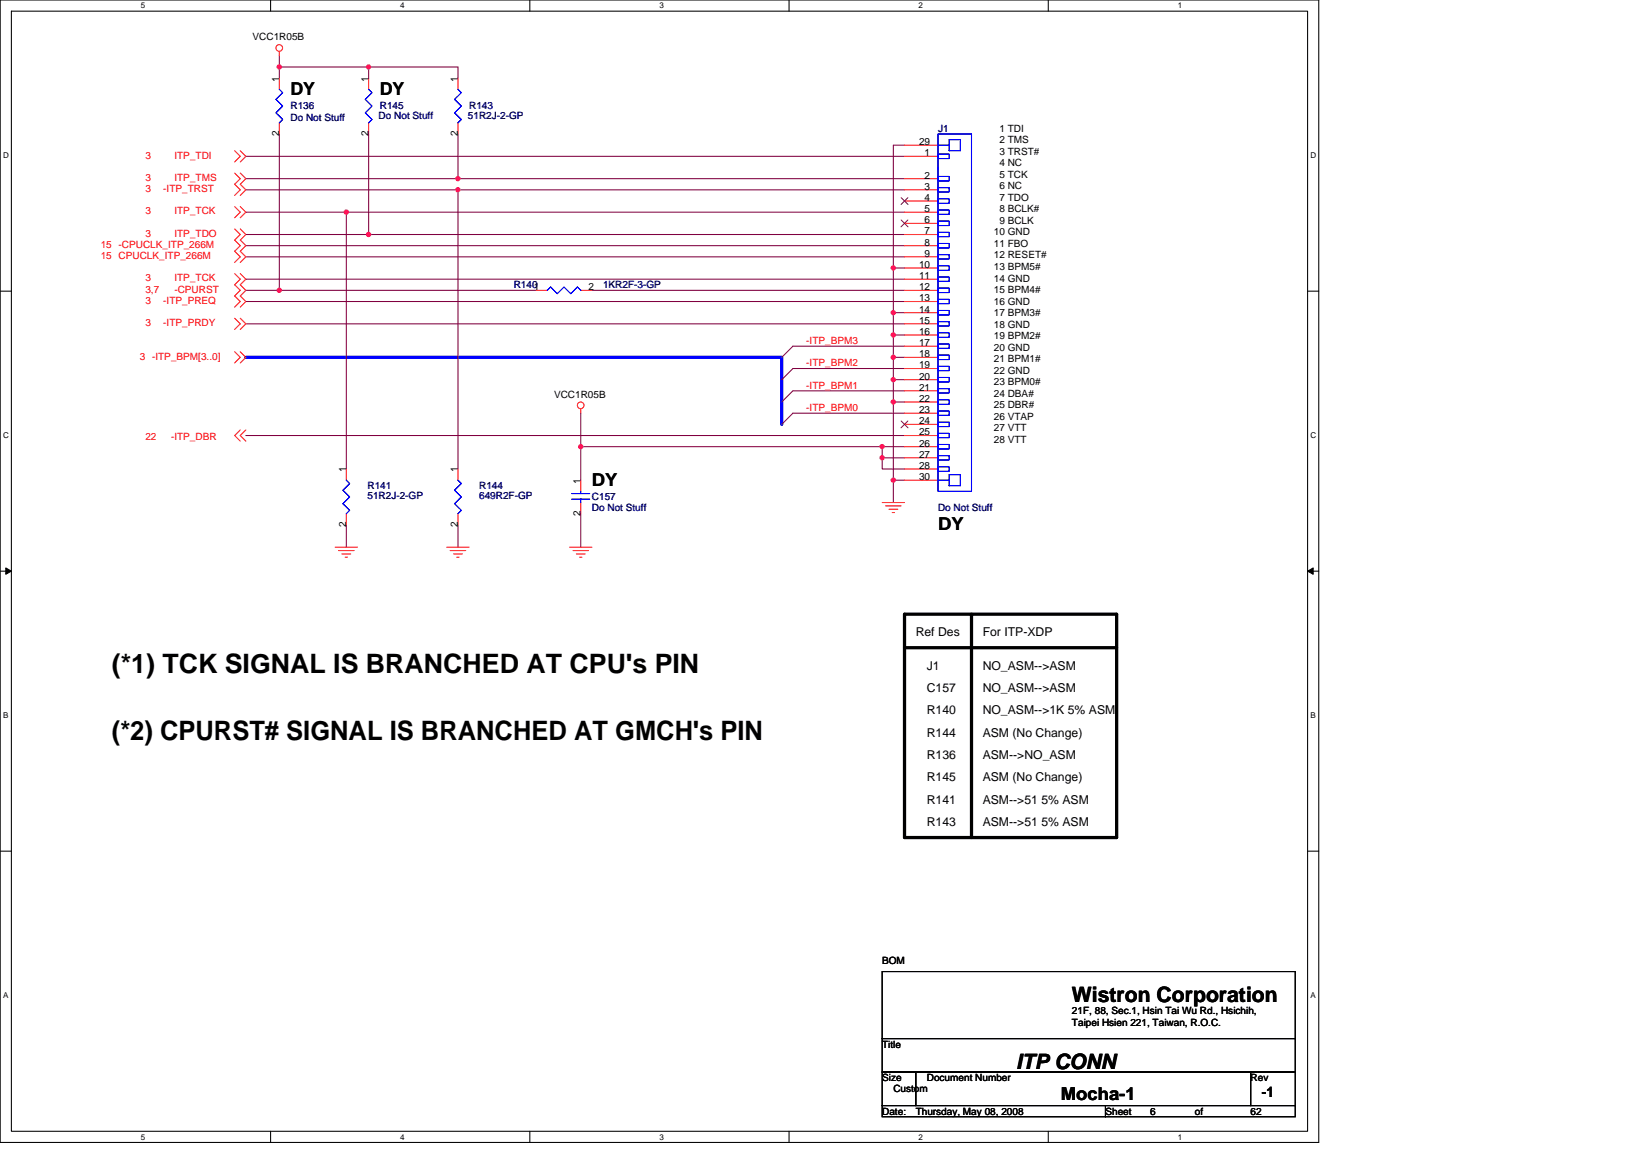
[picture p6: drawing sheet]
<svg xmlns="http://www.w3.org/2000/svg" width="297mm" height="210mm" viewBox="0 0 297 210" stroke-linecap="round" stroke-linejoin="round" font-family="sans-serif">
<path d="M0 0h240v207.9h-240zM2.1 2h235.9v203.8h-235.9z" fill="none" stroke="#000" stroke-width=".19"/>
<g fill="#fff">
<path d="M25.7 .2h.8v1.6h-.8z"/>
<path d="M25.7 206.1h.8v1.6h-.8z"/>
</g>
<path d="M49.3 0v2M49.3 205.8v2.1" fill="none" stroke="#000" stroke-width=".19"/>
<g fill="#fff">
<path d="M72.8 .2h.8v1.6h-.8z"/>
<path d="M72.8 206.1h.8v1.6h-.8z"/>
</g>
<path d="M96.4 0v2M96.4 205.8v2.1" fill="none" stroke="#000" stroke-width=".19"/>
<g fill="#fff">
<path d="M120 .2h.8v1.6h-.8z"/>
<path d="M120 206.1h.8v1.6h-.8z"/>
</g>
<path d="M143.6 0v2M143.6 205.8v2.1" fill="none" stroke="#000" stroke-width=".19"/>
<g fill="#fff">
<path d="M167.2 .2h.8v1.6h-.8z"/>
<path d="M167.2 206.1h.8v1.6h-.8z"/>
</g>
<path d="M190.8 0v2M190.8 205.8v2.1" fill="none" stroke="#000" stroke-width=".19"/>
<g fill="#fff">
<path d="M214.4 .2h.8v1.6h-.8z"/>
<path d="M214.4 206.1h.8v1.6h-.8z"/>
<path d="M.5 27.5h1.1v1.6h-1.1z"/>
<path d="M238.5 27.5h1.1v1.6h-1.1z"/>
<path d="M.5 78.4h1.1v1.7h-1.1z"/>
<path d="M238.5 78.4h1.1v1.7h-1.1z"/>
</g>
<path d="M0 53h2.1M238 53h2" fill="none" stroke="#000" stroke-width=".19"/>
<g fill="#fff">
<path d="M.5 129.4h1v1.6h-1z"/>
<path d="M238.5 129.4h1v1.6h-1z"/>
</g>
<path d="M0 103.9h2.1M238 103.9h2" fill="none" stroke="#000" stroke-width=".19"/>
<path d="M1.1 103.3l1 .6-1 .6zM238 103.9l1-.6v1.2z" fill="#000" stroke="#000" stroke-width=".18"/>
<g fill="#fff">
<path d="M.5 180.3h1v1.7h-1z"/>
<path d="M238.5 180.3h1v1.7h-1z"/>
</g>
<path d="M0 154.9h2.1M238 154.9h2M160.6 176.8h75.2v12.2h-75.2zM160.6 189h75.2v6.1h-75.2zM160.6 195.1h6.1v6.1h-6.1zM166.7 195.1h60.9v6.1h-60.9zM227.6 195.1h8.2v6.1h-8.2zM160.6 201.2h40.6v2h-40.6zM201.2 201.2h34.6v2h-34.6z" fill="none" stroke="#000" stroke-width=".19"/>
<g fill="none" stroke="#800040" stroke-width=".19">
<path d="M50.8 10.2v2M50.8 12.2h16.3M50.8 12.2v2M67.1 12.2h16.3v2M67.1 12.2v2M44.7 38.6h18.3M44.7 28.4h119.9M44.7 34.5h38.7M44.7 32.5h38.7M50.8 24.4v28.4M63 38.6h101.6M63 38.6v46.7"/>
<path d="M67.1 24.4v18.3M83.4 32.5h81.2M83.4 24.4v8.1M83.4 34.5v50.8M83.4 34.5h81.2M164.6 26.4h-2v22.4M44.7 52.8h6.1M44.7 54.9h119.9M44.7 58.9h119.9M44.7 44.7h119.9M44.7 46.7h119.9M44.7 50.8h119.9"/>
<path d="M44.7 42.7h22.4M50.8 52.8h46.8M67.1 42.7h97.5M107.7 52.8h56.9M162.6 48.8v8.1M162.6 48.8h2M162.6 56.9h2M162.6 56.9v4.1M44.7 79.2h119.9M105.7 75.2v6.1M162.6 61v4M162.6 65v4.1"/>
<path d="M162.6 61h2M162.6 65h2M162.6 69.1h2M162.6 73.2h2M162.6 73.2v14.2h2M162.6 69.1v4.1M164.6 71.1h-20.3l-2 2.1M164.6 75.2h-20.3l-2 2M164.6 67.1h-20.3l-2 2M164.6 63h-20.3l-2 2M63 95.5v4.1M83.4 95.5v4.1"/>
<path d="M105.7 81.3v6.1M105.7 81.3h54.9M105.7 93.5v6.1M160.6 83.3v2h4M160.6 83.3h4M160.6 81.3h4M160.6 81.3v2M162.6 87.4v4"/>
</g>
<g fill="#f0f" stroke="#f0f" stroke-width=".19">
<circle cx="160.6" cy="83.3" r=".39"/>
<circle cx="162.6" cy="48.8" r=".39"/>
<circle cx="162.6" cy="60.9" r=".39"/>
<circle cx="162.6" cy="56.9" r=".39"/>
<circle cx="162.6" cy="65" r=".39"/>
<circle cx="162.6" cy="87.4" r=".39"/>
<circle cx="50.8" cy="52.8" r=".39"/>
<circle cx="67.1" cy="42.7" r=".39"/>
<circle cx="67.1" cy="12.2" r=".39"/>
<circle cx="50.8" cy="12.2" r=".39"/>
<circle cx="83.3" cy="32.5" r=".39"/>
<circle cx="83.3" cy="34.5" r=".39"/>
<circle cx="63" cy="38.6" r=".39"/>
<circle cx="160.6" cy="81.3" r=".39"/>
<circle cx="105.7" cy="81.3" r=".39"/>
<circle cx="162.6" cy="69.1" r=".39"/>
<circle cx="162.6" cy="73.1" r=".39"/>
</g>
<path d="M44.7 65h97.6v12.2" fill="none" stroke="#00f" stroke-width=".59"/>
<g fill="none" stroke="#f00" stroke-width=".19">
<path d="M50.8 9.4v.8M50.8 14.2v2.1M67.1 14.2v2.1M83.4 14.2v2.1M42.7 27.4l1 1-1 1.1M42.7 31.5l1 1-1 1 1 1-1 1.1M42.7 37.6l1 1-1 1M43.7 27.4l1 1-1 1.1M43.7 31.5l1 1-1 1 1 1-1 1.1M43.7 37.6l1 1-1 1M50.8 22.4v2M67.1 22.4v2"/>
<path d="M83.4 22.4v2M164.6 28.4h6.1M164.6 32.5h6.1M164.6 34.5h6.1M164.6 36.6h6.1M164.6 38.6h6.1M164.6 26.4h6.1M42.7 41.7l1 1-1 1 1 1-1 1 1 1-1 1.1M42.7 49.8l1 1-1 1 1 1-1 1 1 1.1-1 1M42.7 57.9l1 1-1 1M43.7 41.7l1 1-1 1 1 1-1 1 1 1-1 1.1M43.7 49.8l1 1-1 1 1 1-1 1 1 1.1-1 1"/>
<path d="M43.7 57.9l1 1-1 1M97.6 52.8h2M105.7 52.8h2M164.6 40.6h6.1M164.6 42.7h6.1M164.6 44.7h6.1M164.6 46.7h6.1M164.6 48.8h6.1M164.6 50.8h6.1M164.6 52.8h6.1M164.6 54.9h6.1M164.6 56.9h6.1"/>
<path d="M164.6 58.9h6.1M42.7 64l1 1-1 1M43.7 78.2l-1 1 1 1.1M43.7 64l1 1-1 1M44.7 78.2l-1 1 1 1.1M105.7 74.4v.8M164.6 61h6.1M164.6 63h6.1M164.6 65h6.1M164.6 67.1h6.1M164.6 69.1h6.1M164.6 71.1h6.1"/>
<path d="M164.6 73.2h6.1M164.6 75.2h6.1M164.6 77.2h6.1M164.6 79.2h6.1M61 99.6h4.1M63 85.3v2.1M63 93.5v2M81.3 99.6h4.1M83.4 85.3v2.1M83.4 93.5v2M103.7 99.6h4M105.7 87.4v2"/>
<path d="M105.7 91.4v2.1M160.6 91.4h4M161.2 92.1h2.8M161.8 92.7h1.6M162.4 93.3h.4M164.6 81.3h6.1M164.6 83.3h6.1M164.6 85.3h6.1M164.6 87.4h6.1M61.6 100.2h2.8M62.2 100.8h1.6M62.8 101.4h.4"/>
<path d="M81.9 100.2h2.9M82.5 100.8h1.7M83.1 101.4h.5M104.3 100.2h2.8M104.9 100.8h1.6M105.5 101.4h.4"/>
<circle cx="50.8" cy="8.7" r=".61"/>
<circle cx="105.7" cy="73.8" r=".61"/>
</g>
<path d="M164.6 111.8h38.6v40.6h-38.6zM164.6 117.9h38.6M176.8 111.8v40.6" fill="none" stroke="#000" stroke-width=".59"/>
<path d="M164 36l1.3 1.2M165.2 36l-1.2 1.2M164 40l1.3 1.3M165.2 40l-1.2 1.3M164 76.6l1.3 1.3M165.2 76.6l-1.2 1.3" fill="none" stroke="#804000" stroke-width=".18"/>
<g fill="none" stroke="#00f" stroke-width=".19">
<path d="M50.8 16.3l.7 .6-1.3 1.2 1.3 1.2-1.3 1.2 1.3 1.2-.7 .7M67.1 16.3l.6 .6-1.2 1.2 1.2 1.2-1.2 1.2 1.2 1.2-.6 .7M83.4 16.3l.6 .6-1.3 1.2 1.3 1.2-1.3 1.2 1.3 1.2-.6 .7M170.7 24.4h6.1v65h-6.1zM170.7 28h2.1v.9h-2.1zM170.7 30.5v.4M170.7 32.1h2.1v.8h-2.1zM170.7 34.1h2.1v.8h-2.1zM170.7 36.2h2.1v.8h-2.1zM170.7 38.2h2.1v.8h-2.1zM170.7 26.4h2.1M172.8 25.4h2v2h-2z"/>
<path d="M99.6 52.8l.6-.6 1.2 1.2 1.3-1.2 1.2 1.2 1.2-1.2 .6 .6M170.7 40.2h2.1v.8h-2.1zM170.7 42.3h2.1v.8h-2.1zM170.7 44.3h2.1v.8h-2.1zM170.7 46.3h2.1v.8h-2.1zM170.7 48.4h2.1v.8h-2.1zM170.7 50.4h2.1v.8h-2.1zM170.7 52.4h2.1v.8h-2.1zM170.7 54.5h2.1v.8h-2.1zM170.7 56.5h2.1v.8h-2.1zM170.7 58.5h2.1v.8h-2.1zM170.7 60.6h2.1v.8h-2.1z"/>
<path d="M170.7 62.6h2.1v.8h-2.1zM170.7 64.6h2.1v.8h-2.1zM170.7 66.7h2.1v.8h-2.1zM170.7 68.7h2.1v.8h-2.1zM170.7 70.7h2.1v.8h-2.1zM170.7 72.7h2.1v.9h-2.1zM170.7 74.8h2.1v.8h-2.1zM170.7 76.8h2.1v.8h-2.1zM170.7 78.8h2.1v.9h-2.1zM63 87.4l.6 .6-1.2 1.2 1.2 1.2-1.2 1.3 1.2 1.2-.6 .6M83.4 87.4l.6 .6-1.3 1.2 1.3 1.2-1.3 1.3 1.3 1.2-.6 .6M104.1 89.8h3.2"/>
<path d="M104.1 90.8h3.2M105.7 89.4v.4M105.7 90.8v.6M170.7 80.9h2.1v.8h-2.1zM170.7 82.9h2.1v.8h-2.1zM170.7 84.9h2.1v.8h-2.1zM170.7 87.4h2.1M172.8 86.4h2v2h-2z"/>
</g>
<g font-size="4.9">
<text x="20.4" y="122.4">(*1) TCK SIGNAL IS BRANCHED AT CPU's PIN</text>
<text x="20.4" y="134.6">(*2) CPURST# SIGNAL IS BRANCHED AT GMCH's PIN</text>
</g>
<g font-size="3.9">
<text x="195.1" y="182.4">Wistron Corporation</text>
<text x="185" y="194.6">ITP CONN</text>
</g>
<g font-size="3.2">
<text x="52.9" y="17.2">DY</text>
<text x="69.1" y="17.2">DY</text>
<text x="107.7" y="88.3">DY</text>
<text x="170.7" y="96.5">DY</text>
<text x="193.1" y="200.1">Mocha-1</text>
</g>
<text font-size="2.6" x="229.7" y="199.5">-1</text>
<g font-size="2.2">
<text x="166.7" y="115.8">Ref Des</text>
<text x="178.9" y="115.8">For ITP-XDP</text>
<text x="168.7" y="121.9">J1</text>
<text x="168.7" y="125.9">C157</text>
<text x="178.9" y="121.9">NO_ASM--&gt;ASM</text>
<text x="178.9" y="125.9">NO_ASM--&gt;ASM</text>
<text x="168.7" y="130">R140</text>
<text x="178.9" y="130">NO_ASM--&gt;1K 5% ASM</text>
<text x="168.7" y="134.1">R144</text>
<text x="178.9" y="134.1">ASM (No Change)</text>
<text x="168.7" y="138.1">R136</text>
<text x="168.7" y="142.2">R145</text>
<text x="178.9" y="138.1">ASM--&gt;NO_ASM</text>
<text x="178.9" y="142.2">ASM (No Change)</text>
<text x="168.7" y="146.3">R141</text>
<text x="178.9" y="146.3">ASM--&gt;51 5% ASM</text>
<text x="168.7" y="150.3">R143</text>
<text x="178.9" y="150.3">ASM--&gt;51 5% ASM</text>
</g>
<g font-size="1.8">
<text x="46" y="7.3">VCC1R05B</text>
<text x="50.8" y="14.8" transform="rotate(-90 50.8 14.8)">1</text>
<text x="67.1" y="14.8" transform="rotate(-90 67.1 14.8)">1</text>
<text x="83.3" y="14.8" transform="rotate(-90 83.3 14.8)">1</text>
<text x="181.9" y="24">1 TDI</text>
<text x="50.8" y="24.8" transform="rotate(-90 50.8 24.8)">2</text>
<text x="67.1" y="24.8" transform="rotate(-90 67.1 24.8)">2</text>
<text x="83.3" y="24.8" transform="rotate(-90 83.3 24.8)">2</text>
<text x="167.3" y="26.4">29</text>
<text x="168.3" y="28.4">1</text>
<text x="181.9" y="26.1">2 TMS</text>
<text x="181.9" y="28.2">3 TRST#</text>
<text x="168.3" y="32.5">2</text>
<text x="168.3" y="34.5">3</text>
<text x="181.9" y="30.3">4 NC</text>
<text x="181.9" y="32.4">5 TCK</text>
<text x="181.9" y="34.5">6 NC</text>
<text x="168.3" y="36.6">4</text>
<text x="168.3" y="38.6">5</text>
<text x="168.3" y="40.6">6</text>
<text x="181.9" y="36.6">7 TDO</text>
<text x="181.9" y="38.7">8 BCLK#</text>
<text x="181.9" y="40.7">9 BCLK</text>
<text x="168.3" y="42.7">7</text>
<text x="168.3" y="44.7">8</text>
<text x="168.3" y="46.7">9</text>
<text x="180.9" y="42.8">10 GND</text>
<text x="180.9" y="44.9">11 FBO</text>
<text x="180.9" y="47">12 RESET#</text>
<text x="107.1" y="52.8">2</text>
<text x="167.3" y="48.7">10</text>
<text x="167.3" y="50.8">11</text>
<text x="167.3" y="52.8">12</text>
<text x="180.9" y="49.1">13 BPM5#</text>
<text x="180.9" y="51.2">14 GND</text>
<text x="180.9" y="53.3">15 BPM4#</text>
<text x="167.3" y="54.8">13</text>
<text x="167.3" y="56.9">14</text>
<text x="167.3" y="58.9">15</text>
<text x="180.9" y="55.4">16 GND</text>
<text x="180.9" y="57.5">17 BPM3#</text>
<text x="180.9" y="59.6">18 GND</text>
<text x="167.3" y="60.9">16</text>
<text x="167.3" y="63">17</text>
<text x="167.3" y="65">18</text>
<text x="180.9" y="61.7">19 BPM2#</text>
<text x="180.9" y="63.8">20 GND</text>
<text x="180.9" y="65.9">21 BPM1#</text>
<text x="167.3" y="67">19</text>
<text x="167.3" y="69.1">20</text>
<text x="167.3" y="71.1">21</text>
<text x="180.9" y="68">22 GND</text>
<text x="180.9" y="70.1">23 BPM0#</text>
<text x="100.8" y="72.3">VCC1R05B</text>
<text x="167.3" y="73.1">22</text>
<text x="167.3" y="75.2">23</text>
<text x="167.3" y="77.2">24</text>
<text x="180.9" y="72.2">24 DBA#</text>
<text x="180.9" y="74.3">25 DBR#</text>
<text x="180.9" y="76.4">26 VTAP</text>
<text x="167.3" y="79.2">25</text>
<text x="167.3" y="81.3">26</text>
<text x="167.3" y="83.3">27</text>
<text x="180.9" y="78.5">27 VTT</text>
<text x="180.9" y="80.6">28 VTT</text>
<text x="63" y="86" transform="rotate(-90 63 86)">1</text>
<text x="83.3" y="86" transform="rotate(-90 83.3 86)">1</text>
<text x="105.7" y="88" transform="rotate(-90 105.7 88)">1</text>
<text x="167.3" y="85.3">28</text>
<text x="167.3" y="87.4">30</text>
<text x="63" y="95.9" transform="rotate(-90 63 95.9)">2</text>
<text x="83.3" y="95.9" transform="rotate(-90 83.3 95.9)">2</text>
<text x="105.7" y="93.9" transform="rotate(-90 105.7 93.9)">2</text>
<text x="160.6" y="175.4">BOM</text>
<text x="195.1" y="184.5">21F, 88, Sec.1, Hsin Tai Wu Rd., Hsichih,</text>
<text x="160.6" y="190.6">Title</text>
<text x="195.1" y="186.6">Taipei Hsien 221, Taiwan, R.O.C.</text>
<text x="160.6" y="196.7">Size</text>
<text x="168.7" y="196.7">Document Number</text>
<text x="227.6" y="196.7">Rev</text>
<text x="160.6" y="202.8">Date:</text>
<text x="162.6" y="198.7">Custom</text>
<text x="166.7" y="202.8">Thursday, May 08, 2008</text>
<text x="201.2" y="202.8">Sheet</text>
<text x="209.3" y="202.8">6</text>
<text x="217.5" y="202.8">of</text>
<text x="227.6" y="202.8">62</text>
</g>
<g font-size="1.8" fill="#000080">
<text x="52.9" y="19.9">R136</text>
<text x="52.9" y="21.9">Do Not Stuff</text>
<text x="68.9" y="21.7">Do Not Stuff</text>
<text x="69.1" y="19.9">R145</text>
<text x="85.2" y="21.7">51R2J-2-GP</text>
<text x="85.4" y="19.9">R143</text>
<text x="170.7" y="24">J1</text>
<text x="93.5" y="52.4">R1401</text>
<text x="109.8" y="52.4">1KR2F-3-GP</text>
<text x="66.9" y="89">R141</text>
<text x="87.2" y="89">R144</text>
<text x="66.9" y="90.8">51R2J-2-GP</text>
<text x="87.2" y="90.8">649R2F-GP</text>
<text x="107.7" y="91">C157</text>
<text x="107.7" y="93.1">Do Not Stuff</text>
<text x="170.7" y="93.1">Do Not Stuff</text>
</g>
<g font-size="1.8" fill="#f00">
<text x="26.5" y="28.9">3</text>
<text x="31.7" y="28.9">ITP_TDI</text>
<text x="26.5" y="32.9">3</text>
<text x="26.5" y="34.9">3</text>
<text x="29.7" y="34.9">-ITP_TRST</text>
<text x="31.7" y="32.9">ITP_TMS</text>
<text x="26.5" y="39">3</text>
<text x="31.7" y="39">ITP_TCK</text>
<text x="18.3" y="47.1">15 CPUCLK_ITP_266M</text>
<text x="18.3" y="45.1">15 -CPUCLK_ITP_266M</text>
<text x="26.5" y="43.1">3</text>
<text x="31.7" y="43.1">ITP_TDO</text>
<text x="26.5" y="51.2">3</text>
<text x="26.5" y="53.2">3,7</text>
<text x="31.7" y="51.2">ITP_TCK</text>
<text x="31.7" y="53.2">-CPURST</text>
<text x="26.5" y="55.3">3</text>
<text x="26.5" y="59.3">3</text>
<text x="29.7" y="55.3">-ITP_PREQ</text>
<text x="29.7" y="59.3">-ITP_PRDY</text>
<text x="25.4" y="65.4">3 -ITP_BPM[3..0]</text>
<text x="146.7" y="62.6">-ITP_BPM3</text>
<text x="146.7" y="66.7">-ITP_BPM2</text>
<text x="146.7" y="70.7">-ITP_BPM1</text>
<text x="146.7" y="74.8">-ITP_BPM0</text>
<text x="26.5" y="80.1">22</text>
<text x="31.1" y="80.1">-ITP_DBR</text>
</g>
<g font-size="1.5">
<text x="25.7" y="1.5">5</text>
<text x="72.8" y="1.5">4</text>
<text x="120" y="1.5">3</text>
<text x="167.2" y="1.5">2</text>
<text x="214.4" y="1.5">1</text>
<text x=".5" y="28.8">D</text>
<text x="238.5" y="28.8">D</text>
<text x=".5" y="79.8">C</text>
<text x="238.5" y="79.8">C</text>
<text x=".5" y="130.7">B</text>
<text x="238.5" y="130.7">B</text>
<text x=".5" y="181.7">A</text>
<text x="238.5" y="181.7">A</text>
<text x="25.7" y="207.4">5</text>
<text x="72.8" y="207.4">4</text>
<text x="120" y="207.4">3</text>
<text x="167.2" y="207.4">2</text>
<text x="214.4" y="207.4">1</text>
</g>
</svg>
